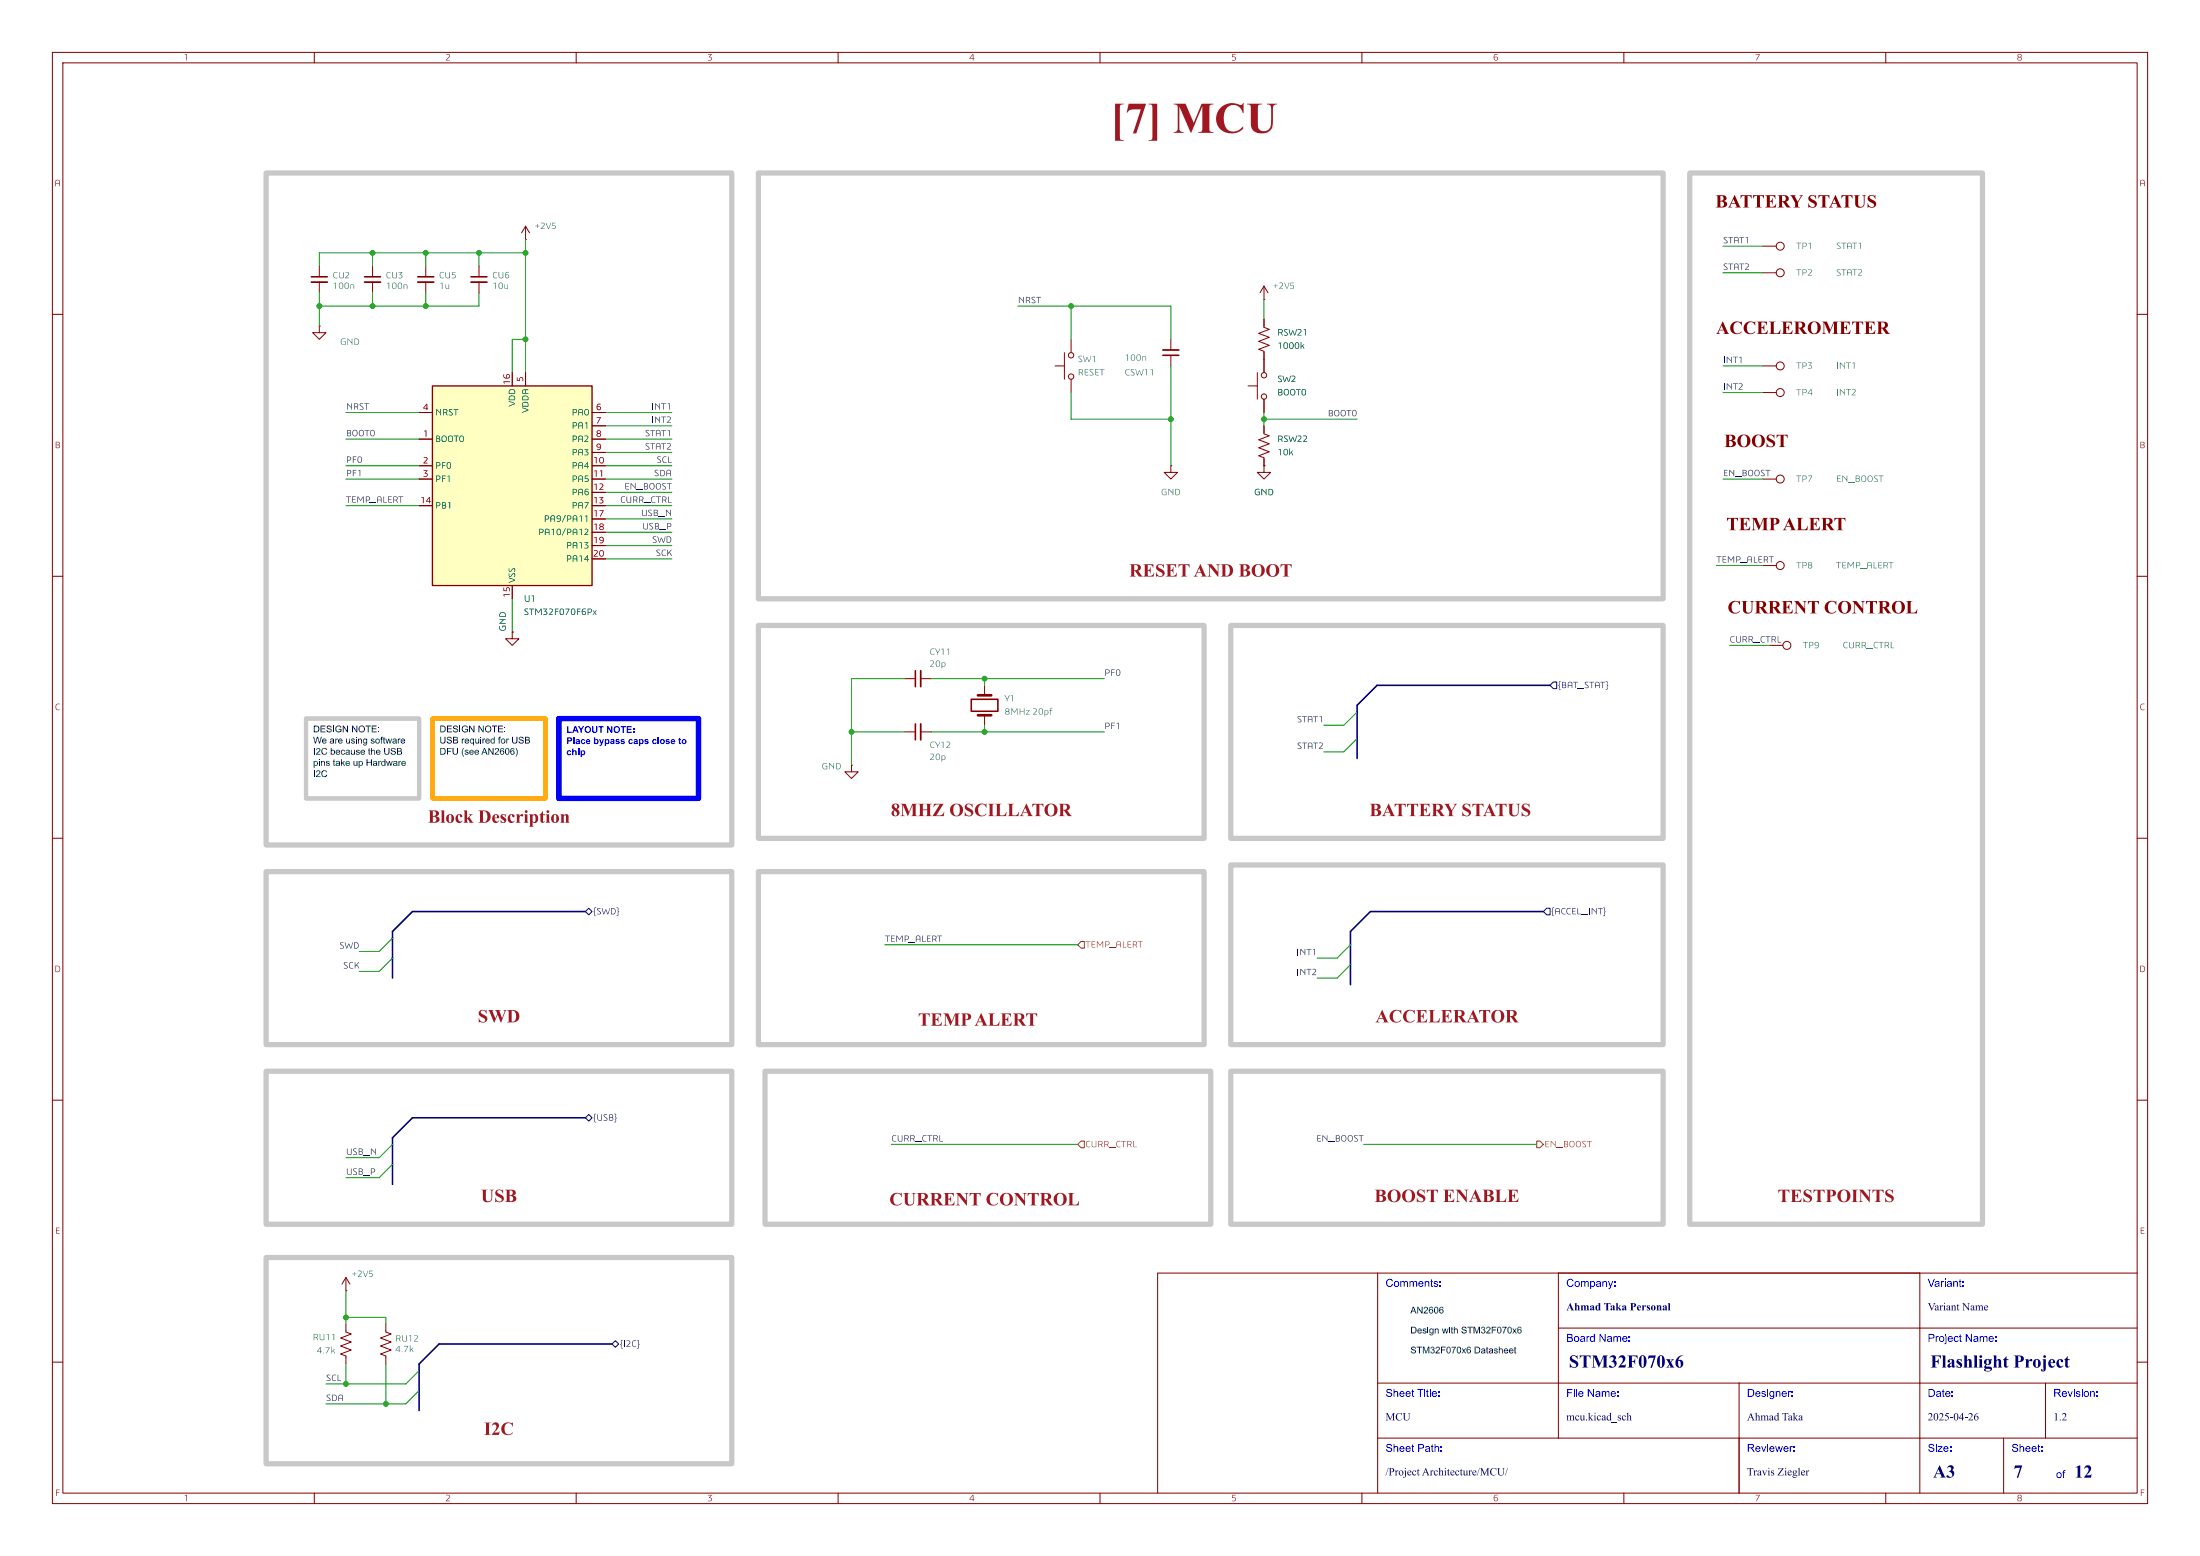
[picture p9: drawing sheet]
<svg xmlns="http://www.w3.org/2000/svg" width="420mm" height="297mm" viewBox="0 0 420 297" stroke-linecap="round" stroke-linejoin="round" font-family="sans-serif">
<g fill="none" stroke="#840000" stroke-width=".19">
<path d="M10 10h400v277h-400zM12 12h396v273h-396zM60 10v2M110 10v2M160 10v2M210 10v2M260 10v2M310 10v2M360 10v2M61 50.8v2M61 53.8v2.1M71.1 50.8v2"/>
<path d="M71.1 53.8v2.1M81.3 50.8v2M81.3 53.8v2.1M91.4 50.8v2M91.4 53.8v2.1M100.3 45.7h.1M100.3 43.2l-.7 1.3M100.3 43.2l.8 1.3M100.3 43.2v2.5M241.3 57.2h.1M241.3 54.6v2.6M241.3 54.6l-.8 1.3"/>
<path d="M241.3 54.6l.8 1.3M336.5 47h2.6M336.5 52.1h2.6M10 60h2M61 62.2v1.3h1.2l-1.2 1.3-1.3-1.3h1.3M61 62.2h.1M201.4 69.9h1.8M203.2 67.3v5.1M204.5 64.8v2.5M204.5 72.4v2.5M223.5 64.8v2M223.5 67.8v2.1"/>
<path d="M238.3 73.7h1.7M240 71.1v5.1M241.3 61v1.5l1 .4-2 .7 2 .8-2 .8 2 .7-2 .8 1 .4v4M241.3 76.2v2.5M336.5 74.9h2.6M336.5 69.9h2.6M408 60h2M223.5 88.9v1.3h1.3l-1.3 1.2-1.3-1.2h1.3M223.5 88.9h.1M241.3 81.3v1.5l1 .4-2 .7 2 .8-2 .8 2 .7-2 .8 1 .4v1.5M10 110h2M408 110h2"/>
<path d="M97.8 120.7v1.2h1.3l-1.3 1.3-1.3-1.3h1.3M97.8 120.7h.1M172.7 129.5h2.1M172.7 139.7h2.1M175.8 129.5h2M175.8 139.7h2M188 130.8v1.9M188 136.5v1.9M10 160h2M162.6 146.1v1.2h1.2l-1.2 1.3-1.3-1.3h1.3M162.6 146.1h.1M408 160h2"/>
<path d="M10 210h2M408 210h2M66 252.7v1.6l1.1 .3-2.1 .8 2.1 .8-2.1 .7 2.1 .8-2.1 .7 1 .4v1.5M66 246.4h.1M66 243.8v2.6M66 243.8l-.7 1.3M66 243.8l.8 1.3M73.7 252.7v1.6l1 .3-2.1 .8 2.1 .8-2.1 .7 2.1 .8-2.1 .7 1.1 .4v1.5M263 243v42M297.5 253.5h110.5M297.5 243v31.5M366.5 243v42"/>
<path d="M408 243h-187v42M10 260h2M263 274.5h145M263 264h145M332 264v21M382.5 274.5v10.5M390.5 264v10.5M408 260h2M60 285v2M110 285v2M160 285v2M210 285v2"/>
<path d="M260 285v2M310 285v2M360 285v2"/>
<circle cx="339.9" cy="47" r=".76"/>
<circle cx="339.9" cy="52.1" r=".76"/>
<circle cx="204.5" cy="71.9" r=".51"/>
<circle cx="204.5" cy="67.8" r=".51"/>
<circle cx="241.3" cy="71.6" r=".51"/>
<circle cx="241.3" cy="75.7" r=".51"/>
<circle cx="339.9" cy="69.8" r=".76"/>
<circle cx="339.9" cy="74.9" r=".76"/>
<circle cx="339.9" cy="91.4" r=".76"/>
<circle cx="339.9" cy="107.9" r=".76"/>
<circle cx="341.1" cy="123.2" r=".76"/>
</g>
<path d="M59.4 52.8h3.1M69.6 52.8h3M79.8 52.8h3M89.9 52.8h3.1M222 67.8h3M174.8 128v3.1M174.8 138.2v3M185.4 133.5h5.1v2.3h-5.1z" fill="none" stroke="#840000" stroke-width=".3"/>
<path d="M59.4 53.8h3.1M69.6 53.8h3M79.8 53.8h3M89.9 53.8h3.1M222 66.8h3M175.8 128v3.1M175.8 138.2v3" fill="none" stroke="#840000" stroke-width=".33"/>
<path d="M186.7 136.5h2.5M186.7 132.7h2.5" fill="none" stroke="#840000" stroke-width=".51"/>
<path d="M82.5 73.7h30.5v38.1h-30.5z" fill="#ffffc2"/>
<path d="M82.5 73.7h30.5v38.1h-30.5z" fill="none" stroke="#840000" stroke-width=".25"/>
<path d="M80 78.7h2.5M100.3 71.1v2.6M113 78.7h2.6M80 83.8h2.5M80 88.9h2.5M80 91.4h2.5M113 83.8h2.6M113 91.4h2.6M113 81.3h2.6M113 86.4h2.6M241.3 88.9v1.3h1.3l-1.3 1.2-1.3-1.2h1.3M241.3 88.9h.1" fill="none" stroke="#840000" stroke-width=".19"/>
<path d="M296.5 130.2h.7v1.2h-.7l-.6-.6zM111.8 174l.6-.6 .6 .6-.6 .6zM295.3 173.4h.6v1.2h-.6l-.7-.6zM111.8 213.4l.6-.7 .6 .7-.6 .6zM116.8 256.5l.7-.6 .6 .6-.6 .7z" fill="none" stroke="#000084" stroke-width=".19"/>
<path d="M206.4 179.7h.6v1.3h-.6l-.7-.7zM206.4 217.8h.6v1.3h-.6l-.7-.7zM293.4 217.8h.6l.6 .6-.6 .7h-.6z" fill="none" stroke="#725600" stroke-width=".19"/>
<path d="M295.9 130.8h-33l-3.8 3.8v10.2M111.8 174h-33.1l-3.8 3.8v8.9M294.6 174h-33l-3.8 3.8v10.2M111.8 213.4h-33.1l-3.8 3.8v8.9M116.8 256.5h-33l-3.8 3.8v8.9" fill="none" stroke="#000084" stroke-width=".3"/>
<g fill="none" stroke="#009600" stroke-width=".19">
<path d="M61 55.9v6.3M71.1 48.3v2.5M71.1 55.9v2.5M81.3 48.3v2.5M81.3 55.9v2.5M91.4 55.9v2.5h-30.4M91.4 48.3v2.5M100.3 45.7v25.4M100.3 48.3h-39.3v2.5M194.3 58.4h29.2v6.4M204.5 58.4v6.4M241.3 57.2v3.8"/>
<path d="M328.9 47h7.6M328.9 52.1h7.6M66 78.7h14M100.3 64.8h-2.5v6.3M115.6 78.7h12.7M204.5 74.9v5.1h19M223.5 69.9v19M241.3 78.7v2.6M328.9 69.9h7.6M328.9 74.9h7.6M66 88.9h14M66 83.8h14"/>
<path d="M66 91.4h14M66 96.5h14M115.6 81.3h12.7M115.6 88.9h12.7M115.6 83.8h12.7M115.6 91.4h12.7M115.6 86.4h12.7M115.6 94h12.7M115.6 96.5h12.7M115.6 99.1h12.7M241.3 80h17.8M328.9 91.4h7.6"/>
<path d="M97.8 114.3v6.4M115.6 106.7h12.7M115.6 101.6h12.7M115.6 104.1h12.7M327.7 108h8.8M162.6 139.7h10.1M172.7 129.5h-10.1v16.6M177.8 129.5h33M177.8 139.7h33M188 129.5v1.3M188 138.4v1.3M259.1 135.9l-2.6 2.5h-3.8"/>
<path d="M330.2 123.2h7.6M259.1 141l-2.6 2.5h-3.8M74.9 179.1l-2.5 2.5h-3.8M74.9 182.9l-2.5 2.5h-3.8M168.9 180.3h36.8M257.8 184.2l-2.5 2.5h-3.8M257.8 180.3l-2.5 2.6h-3.8M74.9 218.4l-2.5 2.6h-6.4M170.2 218.4h35.5M260.3 218.4h33.1M74.9 222.2l-2.5 2.6h-6.4M66 251.5h7.7v1.2"/>
<path d="M66 246.4v6.3M66 260.3v3.9M73.7 260.3v7.7M80 265.4l-2.5 2.6h-15.3M80 261.6l-2.5 2.6h-15.3"/>
</g>
<path d="M58.4 137.2h21.6v15.2h-21.6z" fill="none" stroke="#c8c8c8" stroke-width=".8"/>
<g fill="#000">
<path d="M59.9 138.5h.4a.64 .64 0 0 1 .7 .6 .64 .64 0 0 1-.6 .7h-.5v-.2h.4a.49 .49 0 0 0 .5-.5 .49 .49 0 0 0-.5-.4h-.2v.9h-.2zM61.2 138.5h.9v.2h-.7v.3h.7v.2h-.7v.4h.7v.2h-.9zM62.5 138.6l.6-.1 .2 .3-.2 .1a.27 .27 0 0 0-.3-.3 .27 .27 0 0 0-.2 .4h.2a.43 .43 0 0 1 .5 .6 .43 .43 0 0 1-.7 .2l-.3-.3 .2-.1a.31 .31 0 0 0 .3 .3 .31 .31 0 0 0 .3-.4l-.7-.3zM63.6 138.5h.2v1.3h-.2zM64.2 138.7l.6-.2 .3 .2 .1 .2h-.2a.49 .49 0 0 0-.7 0 .49 .49 0 0 0 0 .7 .49 .49 0 0 0 .7-.1v-.2h-.3v-.2h.5v.5a.69 .69 0 0 1-1 0 .69 .69 0 0 1 0-.9zM65.4 138.5h.2l.7 1v-1h.1v1.3h-.1l-.7-1v1h-.2zM67.2 138.5h.2l.7 1v-1h.1v1.3h-.2l-.6-1v1h-.2zM68.6 138.7a.63 .63 0 0 1 1 .1 .63 .63 0 0 1-.3 .9 .63 .63 0 0 1-.9-.5h.2a.48 .48 0 0 0 .7 .4 .48 .48 0 0 0 .1-.8l-.5-.1-.2 .2-.1 .3h-.2zM69.8 138.5h1v.2h-.4v1.1h-.2v-1.1h-.4zM71 138.5h.9v.2h-.8v.3h.7v.2h-.7v.4h.8v.2h-.9zM72.2 138.9h.2v.1h-.2zM72.2 139.6h.2v.2h-.2z"/>
<path d="M59.9 142.8h.2v1.2h-.2zM59.9 147h.2v1.3h-.2zM59.8 140.6h.2l.2 1.1 .3-1.1h.2l.3 1.1 .3-1.1h.1l-.3 1.3h-.2l-.3-1.1-.3 1.1h-.2zM60.9 144.9h.1v.2h-.1zM60.5 142.9a.41 .41 0 0 1 .6 0 .41 .41 0 0 1-.2 .6l-.4 .4h.7v.1h-.9l.5-.5a.27 .27 0 0 0 .3-.3 .27 .27 0 0 0-.3-.3 .27 .27 0 0 0-.3 .3l-.2-.1zM60.5 147.1a.41 .41 0 0 1 .6 .1 .41 .41 0 0 1-.2 .6l-.4 .4h.7v.1h-.9l.5-.6a.27 .27 0 0 0 .3-.2 .27 .27 0 0 0-.3-.3 .27 .27 0 0 0-.3 .2h-.2zM61.5 142.9l.6-.1 .3 .2-.1 .2a.47 .47 0 0 0-.8 .1 .47 .47 0 0 0 .5 .6l.3-.3h.2a.62 .62 0 0 1-1 .3 .62 .62 0 0 1 0-1zM61.5 147.2l.6-.2 .3 .3-.1 .1a.47 .47 0 0 0-.8 .2 .47 .47 0 0 0 .5 .6l.3-.3h.2a.62 .62 0 0 1-1 .3 .62 .62 0 0 1 0-1zM63.1 142.8h.2v.4a.42 .42 0 0 1 .6 .4 .42 .42 0 0 1-.6 .3l-.2 .1v-.4h.2a.29 .29 0 0 0 .4 .3 .29 .29 0 0 0 .1-.5l-.3-.2-.2 .4h-.2zM63.7 145l.1-.1v.4h.2v.1h-.2v.5l.2 .3-.3-.1v-.7h-.1zM64.2 143.2l.3-.1a.43 .43 0 0 1 .4 .5h-.7l.2 .3 .5-.1a.44 .44 0 0 1-.5 .2 .44 .44 0 0 1-.3-.5h.7l-.3-.3-.4 .3zM65.1 144.9h.2v.7l.3-.3h.3l-.4 .3 .4 .6h-.2l-.3-.5-.1 .5h-.2z"/>
<path d="M65.2 143.2h.5l.2 .2h-.2a.28 .28 0 0 0-.4 0 .28 .28 0 0 0 0 .4 .28 .28 0 0 0 .4 0l.2-.1a.45 .45 0 0 1-.7 .3 .45 .45 0 0 1 0-.8zM66.1 143.2h.6l.1 .8h-.8v-.2l.4 .1 .2-.2v-.1l-.6 .2 .1-.2 .5-.1-.1-.3-.5 .2zM67 143.1h.2v.7l.1 .1 .3-.1v-.7h.1v.9h-.1v-.1l-.3 .2-.2-.1zM68 143.2l.5-.1 .2 .3h-.2a.18 .18 0 0 0-.2-.2 .18 .18 0 0 0-.1 .3h.1a.33 .33 0 0 1 .3 .5 .33 .33 0 0 1-.6 0l-.1-.2 .2-.1a.2 .2 0 0 0 .2 .3 .2 .2 0 0 0 .1-.3 .36 .36 0 0 1-.4-.4zM68 140.6h.1v.2h-.1zM68.9 143.2l.4-.1a.43 .43 0 0 1 .4 .5h-.7l.2 .3 .5-.1a.44 .44 0 0 1-.6 .2 .44 .44 0 0 1-.3-.5h.7l-.2-.3-.5 .3zM70 144.9h.2v.5h.6v-.5h.2v1.3h-.2v-.6h-.6v.6h-.2zM70.4 142.9l.1-.1v.3h.2v.1h-.2v.6l.2 .2h-.3v-.8h-.1zM70.9 142.8h.1v.4l.3-.1 .3 .2v.7h-.2v-.6l-.1-.2-.3 .2v.6h-.1zM71.9 143.2l.3-.1a.43 .43 0 0 1 .4 .5h-.7l.3 .3 .4-.1a.44 .44 0 0 1-.5 .2 .44 .44 0 0 1-.3-.5h.7l-.3-.3-.4 .3zM72.8 140.7l.3-.1-.2 .3 .2 .2h-.2v.8h-.2v-.8h-.1zM73.2 140.8l.2-.1v.3h.1v.1h-.1v.6l.2 .2-.4-.1v-.7h-.1z"/>
<path d="M72.9 145.3l.3-.1 .2 .2v-.5h.2v1.3l-.2-.1-.2 .1-.2-.1-.2-.3 .1-.1a.29 .29 0 0 0 .4 .4 .29 .29 0 0 0 .1-.5l-.3-.2-.2 .3h-.1zM73.3 142.8h.2v.7a.34 .34 0 0 0 .3 .4 .34 .34 0 0 0 .4-.4v-.7h.1v.7a.5 .5 0 0 1-.5 .6 .5 .5 0 0 1-.5-.6zM74.7 142.9l.6-.1 .2 .3h-.1a.27 .27 0 0 0-.3-.3 .27 .27 0 0 0-.2 .4l.2 .1a.43 .43 0 0 1 .4 .6 .43 .43 0 0 1-.7 .1l-.2-.3 .1-.1a.31 .31 0 0 0 .4 .3 .31 .31 0 0 0 .2-.3l-.6-.3zM75.8 142.8l.8 .1 .1 .3-.2 .2 .3 .3a.38 .38 0 0 1-.5 .3h-.5v-.1l.8-.1-.1-.3h-.5v.4h-.2v-.6h.4a.2 .2 0 0 0 .3-.1 .2 .2 0 0 0-.2-.3h-.3v.4h-.2z"/>
</g>
<path d="M106.7 137.2h26.6v15.2h-26.6z" fill="none" stroke="#00f" stroke-width="1"/>
<g fill="#00f">
<path d="M108.3 138.6h.2v1.1h.7v.2h-.9z"/>
<path d="M109.7 138.6h.3l.5 1.3h-.3l-.1-.3h-.5l-.1 .3h-.3l.2-.5h.6l-.2-.5-.1 .5h-.3z"/>
<path d="M110.3 138.6h.3l.3 .5 .3-.5h.3l-.4 .7v.6h-.3v-.6z"/>
<path d="M111.8 138.8a.64 .64 0 0 1 1 .1 .64 .64 0 0 1-.4 .9 .64 .64 0 0 1-.8-.6h.3a.4 .4 0 0 0 .5 .5 .4 .4 0 0 0 .1-.7l-.4-.2-.2 .2v.2h-.3z"/>
<path d="M113 138.6h.3v.7a.27 .27 0 0 0 .2 .4 .27 .27 0 0 0 .3-.4v-.7h.2v.9a.51 .51 0 0 1-.5 .4 .51 .51 0 0 1-.5-.4z"/>
<path d="M114.2 138.6h1v.2h-.3v1.1h-.3v-1.1h-.4z"/>
<path d="M115.9 138.6h.2l.6 .9v-.9h.2v1.3h-.2l-.6-.9v.9h-.2z"/>
<path d="M117.3 138.8a.64 .64 0 0 1 1 .1 .64 .64 0 0 1-.3 .9 .64 .64 0 0 1-.9-.6h.3a.4 .4 0 0 0 .5 .5 .4 .4 0 0 0 .1-.7l-.3-.2-.2 .2-.1 .2h-.3z"/>
<path d="M118.5 138.6h1v.2h-.4v1.1h-.3v-1.1h-.3z"/>
<path d="M119.6 138.6h1v.2h-.7v.3h.6v.2h-.6v.4h.7v.2h-1z"/>
<path d="M120.9 139h.2v.2h-.2z"/>
<path d="M120.9 139.6h.2v.3h-.2z"/>
<path d="M108.3 140.7h.4a.42 .42 0 0 1 .5 .2 .42 .42 0 0 1 0 .5l-.7 .1v.5h-.2v-.7h.6l.1-.2-.1-.1h-.4v.3h-.2z"/>
<path d="M109.4 140.7h.3v1.3h-.3z"/>
<path d="M113.4 140.7h.2v.5a.42 .42 0 0 1 .6 .1 .42 .42 0 0 1 0 .5 .42 .42 0 0 1-.6 .1v.1h-.2v-.5h.2l.1 .3a.23 .23 0 0 0 .3-.1 .23 .23 0 0 0 0-.3 .23 .23 0 0 0-.3 0l-.1 .1h-.2z"/>
<path d="M125.5 140.7h.3v1.3h-.3z"/>
<path d="M129.6 140.9l.2-.1v.3h.2v.2h-.2v.4l.2 .3-.4-.1v-.6h-.1z"/>
<path d="M109.2 142.9h.3v.4l.3-.1 .2 .1 .1 .8h-.3v-.6l-.1-.1-.2 .1v.6h-.3z"/>
</g>
<path d="M82.5 137.2h21.6v15.2h-21.6z" fill="none" stroke="#ffa500" stroke-width=".8"/>
<g fill="#000">
<path d="M84 138.5h.5a.64 .64 0 0 1 .6 .6 .64 .64 0 0 1-.6 .7h-.5v-.2h.5a.49 .49 0 0 0 .4-.5 .49 .49 0 0 0-.4-.4h-.3v.9h-.2zM85.3 138.5h.9v.2h-.7v.3h.7v.2h-.7v.4h.8v.2h-1zM86.6 138.6l.6-.1 .2 .3-.1 .1a.27 .27 0 0 0-.4-.3 .27 .27 0 0 0-.2 .4h.3a.43 .43 0 0 1 .4 .6 .43 .43 0 0 1-.7 .2l-.2-.3 .1-.1a.31 .31 0 0 0 .3 .3 .31 .31 0 0 0 .3-.4l-.6-.3zM87.7 138.5h.2v1.3h-.2zM88.3 138.7l.7-.2 .2 .2 .1 .2h-.2a.49 .49 0 0 0-.7 0 .49 .49 0 0 0 0 .7 .49 .49 0 0 0 .8-.1v-.2h-.4v-.2h.5v.5a.69 .69 0 0 1-1 0 .69 .69 0 0 1 0-.9zM89.6 138.5h.1l.7 1v-1h.2v1.3h-.2l-.7-1v1h-.1zM91.3 138.5h.2l.7 1v-1h.1v1.3h-.1l-.7-1v1h-.2zM92.7 138.7a.63 .63 0 0 1 1 .1 .63 .63 0 0 1-.3 .9 .63 .63 0 0 1-.8-.5h.2a.48 .48 0 0 0 .6 .4 .48 .48 0 0 0 .1-.8l-.5-.1-.2 .2v.3h-.2zM93.9 138.5h1v.2h-.4v1.1h-.2v-1.1h-.4zM95.1 138.5h.9v.2h-.7v.3h.7v.2h-.7v.4h.7v.2h-.9zM96.3 138.9h.2v.1h-.2zM96.3 139.6h.2v.2h-.2z"/>
<path d="M84 142.8h.5a.64 .64 0 0 1 .6 .6 .64 .64 0 0 1-.6 .6h-.5v-.1h.5a.49 .49 0 0 0 .4-.5 .49 .49 0 0 0-.4-.5h-.3v1h-.2zM84 140.6h.2v.8a.34 .34 0 0 0 .3 .4 .34 .34 0 0 0 .4-.4v-.8h.1v.8a.5 .5 0 0 1-.5 .5 .5 .5 0 0 1-.5-.5zM85.4 140.7h.6l.2 .2-.1 .1a.27 .27 0 0 0-.3-.3 .27 .27 0 0 0-.2 .4l.2 .1a.43 .43 0 0 1 .4 .5 .43 .43 0 0 1-.7 .2l-.2-.3 .1-.1a.31 .31 0 0 0 .4 .3 .31 .31 0 0 0 .2-.4l-.6-.2zM85.3 142.8h.9v.1h-.7v.4h.6v.2h-.6v.5h-.2zM86.5 140.6l.8 .1 .1 .3-.2 .2 .3 .3a.38 .38 0 0 1-.5 .4h-.5v-.1l.8-.1-.1-.3-.5-.1v.5h-.2v-.6h.4a.2 .2 0 0 0 .3-.2 .2 .2 0 0 0-.2-.2h-.3v.4h-.2zM86.4 142.8h.2v.7a.34 .34 0 0 0 .3 .4 .34 .34 0 0 0 .3-.4v-.7h.2v.7a.5 .5 0 0 1-.5 .6 .5 .5 0 0 1-.5-.6zM88.2 141h.1v.1l.3-.1v.2a.21 .21 0 0 0-.2 0 .21 .21 0 0 0-.1 .2v.5h-.1zM88.5 142.8h.1l-.3 .9 .3 .7-.2-.1-.2-.6v-.5zM88.8 143.2l.4-.1 .2 .3h-.1a.18 .18 0 0 0-.2-.2 .18 .18 0 0 0-.1 .3h.1a.33 .33 0 0 1 .3 .5 .33 .33 0 0 1-.6 0l-.1-.2 .1-.1a.21 .21 0 0 0 .3 .3 .2 .2 0 0 0 .1-.3 .36 .36 0 0 1-.5-.4zM88.8 141.1l.3-.1a.43 .43 0 0 1 .5 .5h-.7l.2 .3 .5-.2a.44 .44 0 0 1-.6 .3 .44 .44 0 0 1-.3-.5h.7l-.3-.3-.4 .3zM89.7 143.2l.3-.1a.43 .43 0 0 1 .4 .5h-.6l.2 .3 .4-.1a.44 .44 0 0 1-.5 .2 .44 .44 0 0 1-.3-.5h.7l-.3-.3-.4 .3zM89.8 141.1l.3-.1 .2 .1 .2-.1v1.3h-.2v-.5l-.2 .1-.3-.1-.1-.3h.2a.29 .29 0 0 0 .3 .3 .29 .29 0 0 0 .1-.5l-.3-.2-.1 .4h-.2z"/>
<path d="M90.7 143.2l.3-.1a.43 .43 0 0 1 .4 .5h-.7l.2 .3 .5-.1a.44 .44 0 0 1-.5 .2 .44 .44 0 0 1-.3-.5h.7l-.3-.3-.4 .3zM90.7 141h.2v.7l.2 .1 .2-.1v-.7h.2v.9h-.2v-.1l-.3 .1-.2-.1zM91.7 140.6h.2v.2h-.2zM91.7 141h.2v.9h-.2zM92.1 141h.2v.1l.3-.1v.2a.21 .21 0 0 0-.3 0 .21 .21 0 0 0 0 .2v.5h-.2zM92.4 142.8h.2l.5 1.2h-.2l-.2-.3h-.5l-.1 .3h-.2l.2-.5h.6l-.2-.6-.2 .6h-.2zM92.8 141.1l.3-.1a.43 .43 0 0 1 .4 .5h-.7l.2 .3 .5-.2a.44 .44 0 0 1-.6 .3 .44 .44 0 0 1-.2-.5h.6l-.2-.3-.4 .3zM93.2 142.8h.2l.7 1v-1h.1v1.2h-.2l-.6-1v1h-.2zM93.8 141.1l.2-.1 .3 .1v-.5h.1v1.3l-.1-.1-.2 .1h-.3l-.2-.4h.2a.29 .29 0 0 0 .4 .3 .29 .29 0 0 0 .1-.5l-.3-.2-.2 .4h-.2zM95.3 140.7l.3-.1-.2 .3 .1 .2h-.1v.8h-.2v-.8h-.1zM94.6 142.9a.41 .41 0 0 1 .6 0 .41 .41 0 0 1-.2 .6l-.4 .4h.7v.1h-.9l.5-.5a.27 .27 0 0 0 .3-.3 .27 .27 0 0 0-.3-.3 .27 .27 0 0 0-.3 .3l-.1-.1zM95.6 142.9l.4-.1 .2 .3-.4-.2-.2 .5a.41 .41 0 0 1 .6 .1 .41 .41 0 0 1-.3 .6 .41 .41 0 0 1-.5-.5h.2a.26 .26 0 0 0 .4 .3 .26 .26 0 0 0 0-.5 .26 .26 0 0 0-.4 .2h-.2z"/>
<path d="M95.8 141.1a.46 .46 0 0 1 .7 .1 .46 .46 0 0 1-.3 .7 .46 .46 0 0 1-.6-.4h.2a.32 .32 0 0 0 .4 .2 .32 .32 0 0 0 0-.5l-.3-.1-.1 .4h-.2zM96.7 141h.1v.1l.3-.1v.2a.21 .21 0 0 0-.2 0 .21 .21 0 0 0-.1 .2v.5h-.1zM96.6 142.8h.1a.66 .66 0 0 1 .6 .6 .66 .66 0 0 1-.6 .7l-.3-.4v-.3h.2a.32 .32 0 0 0 0 .5 .32 .32 0 0 0 .4 0 .32 .32 0 0 0 .1-.5 .32 .32 0 0 0-.1-.4 .32 .32 0 0 0-.4 0 .32 .32 0 0 0 0 .4h-.2v-.1zM97.6 142.9l.4-.1 .2 .3-.4-.2-.2 .5a.41 .41 0 0 1 .6 .1 .41 .41 0 0 1-.3 .6 .41 .41 0 0 1-.5-.5h.2a.26 .26 0 0 0 .4 .3 .26 .26 0 0 0 0-.5 .26 .26 0 0 0-.4 .2h-.2zM98.4 142.8a1.04 1.04 0 0 1 0 1.6l.3-.8zM97.8 140.6h.1v.8a.34 .34 0 0 0 .4 .4 .34 .34 0 0 0 .3-.4v-.8h.2v.8a.5 .5 0 0 1-.5 .5 .5 .5 0 0 1-.5-.5zM99.1 140.7h.6l.3 .2-.2 .1a.27 .27 0 0 0-.3-.3 .27 .27 0 0 0-.2 .4l.2 .1a.43 .43 0 0 1 .5 .5 .43 .43 0 0 1-.8 .2l-.2-.3 .1-.1a.31 .31 0 0 0 .4 .3 .31 .31 0 0 0 .3-.4l-.7-.2zM100.2 140.6l.8 .1 .1 .3-.2 .2 .3 .3a.38 .38 0 0 1-.5 .4h-.5v-.1l.8-.1-.1-.3-.5-.1v.5h-.2v-.6h.5a.2 .2 0 0 0 .3-.2 .2 .2 0 0 0-.2-.2h-.4v.4h-.2z"/>
</g>
<path d="M50.8 33h88.9v128.3h-88.9zM144.8 33h172.7v81.3h-172.7zM322.6 33h55.9v200.7h-55.9zM144.8 119.4h85.1v40.6h-85.1zM234.9 119.4h82.6v40.6h-82.6zM50.8 166.4h88.9v33h-88.9zM144.8 166.4h85.1v33h-85.1zM234.9 165.1h82.6v34.3h-82.6zM50.8 204.5h88.9v29.2h-88.9zM146 204.5h85.1v29.2h-85.1zM234.9 204.5h82.6v29.2h-82.6zM50.8 240h88.9v39.4h-88.9z" fill="none" stroke="#c8c8c8" stroke-width="1"/>
<g fill="none" stroke="#840000" stroke-width=".19">
<path d="M80 78.7h2.5M100.3 71.1v2.6M113 78.7h2.6M241.3 61v1.2M241.3 67.3v3.8M241.3 76.2v2.5M80 83.8h2.5M80 88.9h2.5M80 91.4h2.5M113 83.8h2.6M113 91.4h2.6M113 81.3h2.6"/>
<path d="M113 86.4h2.6M241.3 88.9h.1M241.3 81.3v1.3M241.3 87.6v1.3M97.8 120.7h.1"/>
</g>
<g fill="#009600" stroke="#009600" stroke-width=".19">
<circle cx="66" cy="251.5" r=".46"/>
<circle cx="73.7" cy="268" r=".46"/>
<circle cx="66" cy="264.2" r=".46"/>
<circle cx="204.5" cy="58.4" r=".46"/>
<circle cx="71.1" cy="48.3" r=".46"/>
<circle cx="81.3" cy="48.3" r=".46"/>
<circle cx="100.3" cy="64.8" r=".46"/>
<circle cx="71.1" cy="58.4" r=".46"/>
<circle cx="61" cy="58.4" r=".46"/>
<circle cx="81.3" cy="58.4" r=".46"/>
<circle cx="91.4" cy="48.3" r=".46"/>
<circle cx="100.3" cy="48.3" r=".46"/>
<circle cx="188" cy="139.7" r=".46"/>
<circle cx="162.6" cy="139.7" r=".46"/>
<circle cx="241.3" cy="80" r=".46"/>
<circle cx="223.5" cy="80" r=".46"/>
<circle cx="188" cy="129.5" r=".46"/>
</g>
<text font-size="8.4" fill="#a21622" x="212" y="27.5">[7] MCU</text>
<g font-size="3.5" fill="#840000">
<text x="327.5" y="40.5">BATTERY STATUS</text>
<text x="327.6" y="64.7">ACCELEROMETER</text>
<text x="329.2" y="86.3">BOOST</text>
<text x="329.6" y="102.1">TEMP ALERT</text>
<text x="329.8" y="118">CURRENT CONTROL</text>
</g>
<g font-size="3.5" fill="#a21622">
<text x="215.6" y="110.5">RESET AND BOOT</text>
<text x="81.7" y="157.5">BlockDescription</text>
<text x="170.1" y="156.2">8MHZ OSCILLATOR</text>
<text x="261.4" y="156.2">BATTERY STATUS</text>
<text x="91.2" y="195.6">SWD</text>
<text x="175.3" y="196.2">TEMP ALERT</text>
<text x="262.6" y="195.6">ACCELERATOR</text>
<text x="91.8" y="229.9">USB</text>
<text x="169.8" y="230.5">CURRENT CONTROL</text>
<text x="262.4" y="229.9">BOOSTENABLE</text>
<text x="339.4" y="229.9">TESTPOINTS</text>
<text x="92.4" y="274.3">I2C</text>
</g>
<g font-size="3.5" fill="#00007f">
<text x="299.5" y="261.9">STM32F070x6</text>
<text x="368.5" y="261.9">FlashlightProject</text>
<text x="369" y="282.9">A3</text>
<text x="384.4" y="282.9">7</text>
<text x="396" y="282.9">12</text>
</g>
<g font-size="2.1" fill="#00f">
<text x="264.5" y="246.2">Comments:</text>
<text x="299" y="246.2">Company:</text>
<text x="368" y="246.2">Variant:</text>
<text x="299" y="256.7">Board Name:</text>
<text x="368" y="256.7">Project Name:</text>
<text x="264.5" y="267.2">Sheet Title:</text>
<text x="299" y="267.2">File Name:</text>
<text x="333.5" y="267.2">Designer:</text>
<text x="368" y="267.2">Date:</text>
<text x="392" y="267.2">Revision:</text>
<text x="264.5" y="277.7">Sheet Path:</text>
<text x="333.5" y="277.7">Reviewer:</text>
<text x="368" y="277.7">Size:</text>
<text x="384" y="277.7">Sheet:</text>
<text x="392.5" y="282.7">of</text>
</g>
<g font-size="2.1" fill="#00007f">
<text x="299" y="250.7">AhmadTakaPersonal</text>
<text x="368" y="250.7">VariantName</text>
<text x="264.5" y="271.7">MCU</text>
<text x="299" y="271.7">mcu.kicad_sch</text>
<text x="333.5" y="271.7">AhmadTaka</text>
<text x="368" y="271.7">2025-04-26</text>
<text x="392" y="271.7">1.2</text>
<text x="264.5" y="282.2">/ProjectArchitecture/MCU/</text>
<text x="333.5" y="282.2">TravisZiegler</text>
</g>
<g font-size="1.8" fill="#840000">
<text x="35" y="11.9">1</text>
<text x="85" y="11.9">2</text>
<text x="135" y="11.9">3</text>
<text x="185" y="11.9">4</text>
<text x="235" y="11.9">5</text>
<text x="285" y="11.9">6</text>
<text x="335" y="11.9">7</text>
<text x="385" y="11.9">8</text>
<text x="10.4" y="35.9">A</text>
<text x="408.4" y="35.9">A</text>
<text x="10.4" y="85.9">B</text>
<text x="408.4" y="85.9">B</text>
<text x="10.5" y="135.9">C</text>
<text x="408.5" y="135.9">C</text>
<text x="10.4" y="185.9">D</text>
<text x="408.4" y="185.9">D</text>
<text x="10.5" y="235.9">E</text>
<text x="408.5" y="235.9">E</text>
<text x="10.5" y="285.9">F</text>
<text x="35" y="286.9">1</text>
<text x="85" y="286.9">2</text>
<text x="135" y="286.9">3</text>
<text x="185" y="286.9">4</text>
<text x="235" y="286.9">5</text>
<text x="285" y="286.9">6</text>
<text x="335" y="286.9">7</text>
<text x="385" y="286.9">8</text>
<text x="408.5" y="285.9">F</text>
</g>
<g font-size="1.8" fill="#006464">
<text x="102" y="44.1">+2V5</text>
<text x="342.9" y="47.9">TP1</text>
<text x="350.5" y="47.9">STAT1</text>
<text x="63.5" y="53.5">CU2</text>
<text x="73.7" y="53.5">CU3</text>
<text x="83.8" y="53.5">CU5</text>
<text x="94" y="53.5">CU6</text>
<text x="342.9" y="53">TP2</text>
<text x="350.5" y="53">STAT2</text>
<text x="63.5" y="55.5">100n</text>
<text x="73.7" y="55.5">100n</text>
<text x="83.8" y="55.5">1u</text>
<text x="94" y="55.5">10u</text>
<text x="243" y="55.5">+2V5</text>
<text x="243.8" y="64.4">RSW21</text>
<text x="64.9" y="66.2">GND</text>
<text x="205.7" y="69.5">SW1</text>
<text x="214.7" y="69.2">100n</text>
<text x="243.8" y="66.9">1000k</text>
<text x="342.9" y="70.7">TP3</text>
<text x="350.5" y="70.7">INT1</text>
<text x="98.7" y="77.6" transform="rotate(-90 98.7 77.6)">VDD</text>
<text x="205.7" y="72">RESET</text>
<text x="214.7" y="72">CSW11</text>
<text x="243.8" y="73.3">SW2</text>
<text x="243.8" y="75.8">BOOT0</text>
<text x="342.9" y="75.8">TP4</text>
<text x="350.5" y="75.8">INT2</text>
<text x="83.1" y="79.6">NRST</text>
<text x="101.2" y="78.8" transform="rotate(-90 101.2 78.8)">VDDA</text>
<text x="109.1" y="79.6">PA0</text>
<text x="109.1" y="82.2">PA1</text>
<text x="83.1" y="84.7">BOOT0</text>
<text x="83.1" y="89.8">PF0</text>
<text x="109.1" y="84.7">PA2</text>
<text x="109.1" y="87.3">PA3</text>
<text x="109.1" y="89.8">PA4</text>
<text x="243.8" y="87.3">10k</text>
<text x="243.8" y="84.7">RSW22</text>
<text x="83.1" y="92.3">PF1</text>
<text x="109.1" y="92.3">PA5</text>
<text x="109.1" y="94.9">PA6</text>
<text x="221.6" y="94.9">GND</text>
<text x="239.4" y="94.9">GND</text>
<text x="342.9" y="92.3">TP7</text>
<text x="350.5" y="92.3">EN_BOOST</text>
<text x="83.1" y="97.4">PB1</text>
<text x="103.8" y="100">PA9/PA11</text>
<text x="109.1" y="97.4">PA7</text>
<text x="102.7" y="102.5">PA10/PA12</text>
<text x="108.1" y="105">PA13</text>
<text x="108.1" y="107.6">PA14</text>
<text x="98.7" y="111.3" transform="rotate(-90 98.7 111.3)">VSS</text>
<text x="342.9" y="108.8">TP8</text>
<text x="350.5" y="108.8">TEMP_ALERT</text>
<text x="100" y="115.2">U1</text>
<text x="100" y="117.7">STM32F070F6Px</text>
<text x="96.9" y="120.5" transform="rotate(-90 96.9 120.5)">GND</text>
<text x="177.5" y="125.4">CY11</text>
<text x="344.2" y="124.1">TP9</text>
<text x="351.8" y="124.1">CURR_CTRL</text>
<text x="177.4" y="127.6">20p</text>
<text x="191.8" y="136.8">8MHz 20pf</text>
<text x="191.8" y="134.2">Y1</text>
<text x="177.5" y="143.1">CY12</text>
<text x="156.9" y="147.2">GND</text>
<text x="177.4" y="145.4">20p</text>
<text x="67.1" y="244.1">+2V5</text>
<text x="59.7" y="256.2">RU11</text>
<text x="75.4" y="256.4">RU12</text>
<text x="60.5" y="258.7">4.7k</text>
<text x="75.4" y="258.4">4.7k</text>
</g>
<g font-size="1.8" fill="#0f0f0f">
<text x="328.9" y="46.6">STAT1</text>
<text x="328.9" y="51.7">STAT2</text>
<text x="194.3" y="58.1">NRST</text>
<text x="328.9" y="69.5">INT1</text>
<text x="328.9" y="74.6">INT2</text>
<text x="66" y="83.5">BOOT0</text>
<text x="66" y="78.4">NRST</text>
<text x="123.1" y="83.5">STAT1</text>
<text x="124.3" y="80.9">INT2</text>
<text x="124.3" y="78.4">INT1</text>
<text x="253.5" y="79.7">BOOT0</text>
<text x="66" y="88.6">PF0</text>
<text x="123.1" y="86">STAT2</text>
<text x="125.3" y="88.6">SCL</text>
<text x="66" y="91.1">PF1</text>
<text x="119.2" y="93.6">EN_BOOST</text>
<text x="124.9" y="91.1">SDA</text>
<text x="328.9" y="91.1">EN_BOOST</text>
<text x="66" y="96.2">TEMP_ALERT</text>
<text x="118.4" y="96.2">CURR_CTRL</text>
<text x="122.4" y="98.7">USB_N</text>
<text x="122.6" y="101.3">USB_P</text>
<text x="124.5" y="103.8">SWD</text>
<text x="125.2" y="106.3">SCK</text>
<text x="327.7" y="107.6">TEMP_ALERT</text>
<text x="330.2" y="122.8">CURR_CTRL</text>
<text x="210.8" y="129.2">PF0</text>
<text x="210.8" y="139.4">PF1</text>
<text x="247.6" y="143.2">STAT2</text>
<text x="247.6" y="138.1">STAT1</text>
<text x="168.9" y="180">TEMP_ALERT</text>
<text x="64.8" y="181.3">SWD</text>
<text x="65.5" y="185.1">SCK</text>
<text x="247.5" y="182.5">INT1</text>
<text x="247.5" y="186.3">INT2</text>
<text x="66" y="220.6">USB_N</text>
<text x="170.2" y="218.1">CURR_CTRL</text>
<text x="251.3" y="218.1">EN_BOOST</text>
<text x="66" y="224.4">USB_P</text>
<text x="62.2" y="263.8">SCL</text>
<text x="62.2" y="267.6">SDA</text>
</g>
<g font-size="1.8" fill="#a90000">
<text x="97.5" y="73.5" transform="rotate(-90 97.5 73.5)">16</text>
<text x="100.1" y="72.9" transform="rotate(-90 100.1 72.9)">5</text>
<text x="80.7" y="78.5">4</text>
<text x="80.7" y="83.6">1</text>
<text x="113.8" y="78.5">6</text>
<text x="113.8" y="81">7</text>
<text x="113.8" y="83.6">8</text>
<text x="80.7" y="88.6">2</text>
<text x="113.2" y="88.6">10</text>
<text x="113.8" y="86.1">9</text>
<text x="80.7" y="91.2">3</text>
<text x="113.2" y="91.2">11</text>
<text x="113.2" y="93.7">12</text>
<text x="80.2" y="96.3">14</text>
<text x="113.2" y="96.3">13</text>
<text x="113.2" y="98.8">17</text>
<text x="113.2" y="101.3">18</text>
<text x="113.2" y="103.9">19</text>
<text x="113.2" y="106.4">20</text>
<text x="97.5" y="114.1" transform="rotate(-90 97.5 114.1)">15</text>
</g>
<g font-size="1.8" fill="#000084">
<text x="297.4" y="131.7">{BAT_STAT}</text>
<text x="113.2" y="174.9">{SWD}</text>
<text x="296.1" y="174.9">{ACCEL_INT}</text>
<text x="113.2" y="214.3">{USB}</text>
<text x="118.3" y="257.4">{I2C}</text>
</g>
<g font-size="1.8">
<text x="59.8" y="142.6">We are using software</text>
<text x="59.8" y="146.9">pins take up Hardware</text>
<text x="269.2" y="250.9">AN2606</text>
<text x="269.2" y="254.7">Design with STM32F070x6</text>
<text x="269.2" y="258.5">STM32F070x6 Datasheet</text>
</g>
<g font-size="1.8" fill="#00f">
<text x="108.1" y="142.7">Place bypass caps close to</text>
<text x="108.1" y="144.9">chip</text>
</g>
<g font-size="1.8" fill="#725600">
<text x="207.2" y="181.2">TEMP_ALERT</text>
<text x="207.2" y="219.3">CURR_CTRL</text>
<text x="294.8" y="219.3">EN_BOOST</text>
</g>
</svg>
